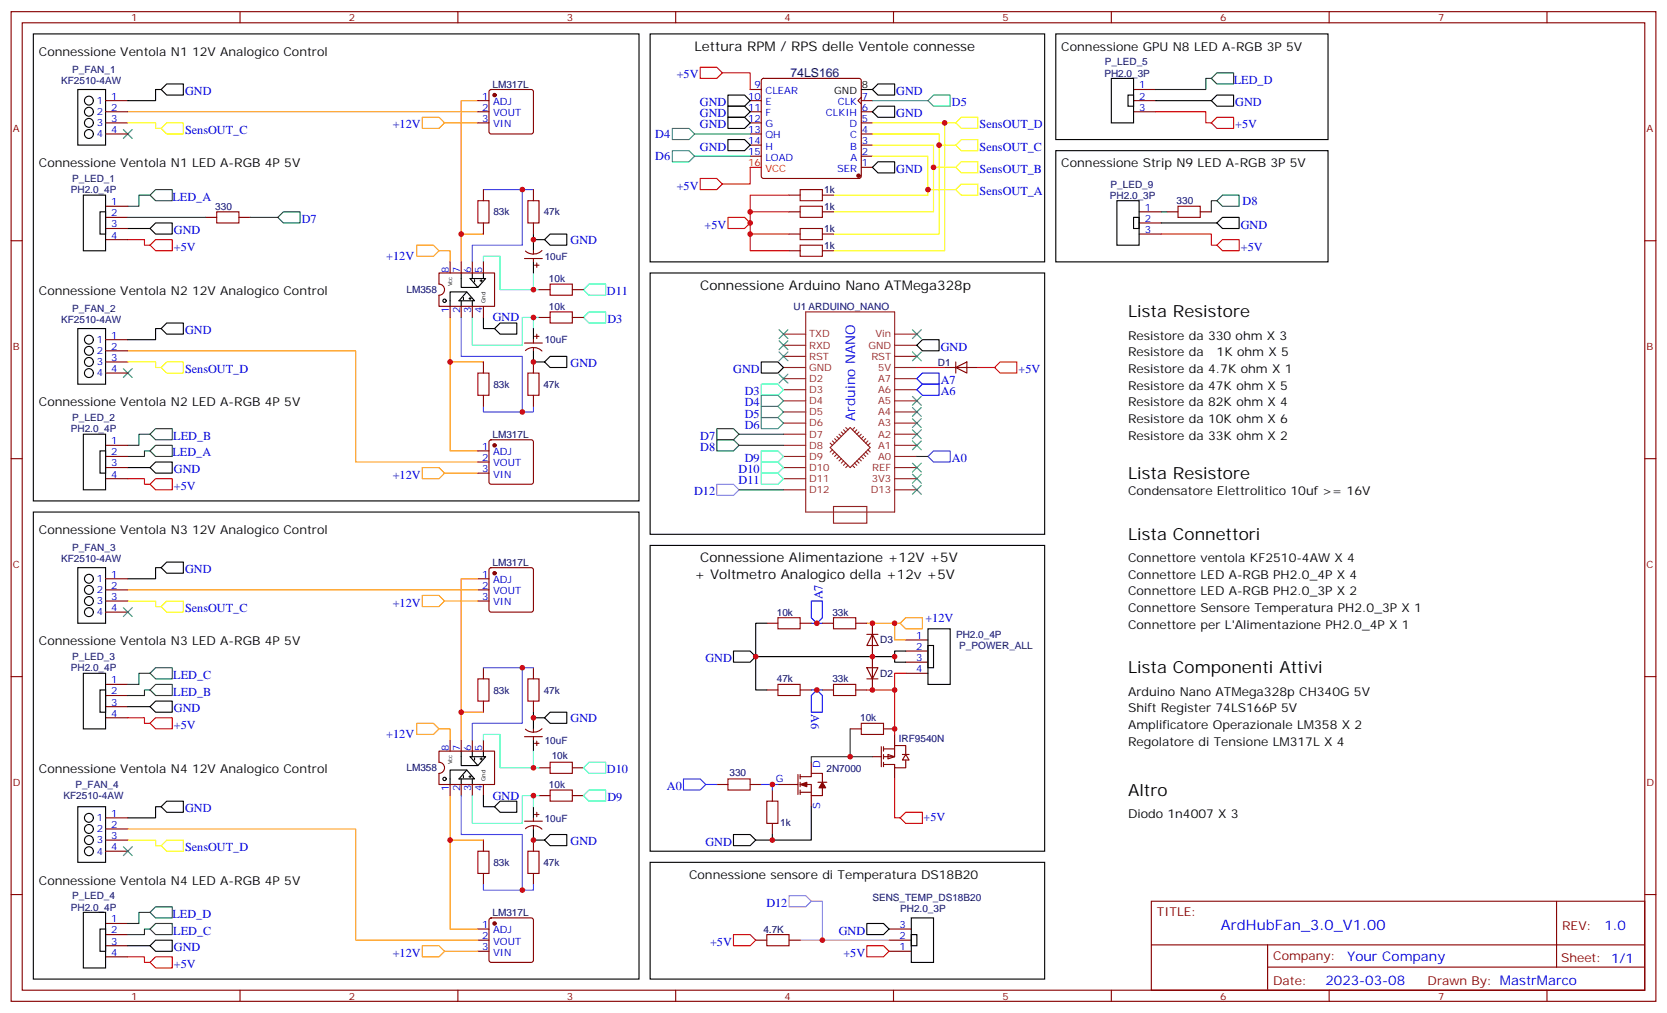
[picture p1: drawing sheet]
<svg xmlns="http://www.w3.org/2000/svg" width="529mm" height="321mm" viewBox="0 0 529 321" stroke-linecap="round" stroke-linejoin="round" font-family="sans-serif">
<g fill="none" stroke="#870000" stroke-width=".35">
<path d="M3.5 3.7h522.1v314h-522.1zM7.1 7.2h515v306.9h-515zM76.2 3.7v3.5M145.3 3.7v3.5M214.5 3.7v3.5M283.6 3.7v3.5M352.8 3.7v3.5M421.9 3.7v3.5M491.1 3.7v3.5M238.1 39h3.6M238.1 35.5h3.6M238.1 31.9h3.6"/>
<path d="M238.1 28.4h3.6M241.9 25.1l.5-.2h30.3l.5 .2 .2 .5v30.3l-.2 .5-.5 .2h-30.3l-.5-.2-.2-.5v-30.3zM273.4 30.9l-1.1 1 1.1 1.1M273.4 39h3.5M273.4 35.5h3.5M273.4 31.9h3.5M359.8 35.5h7.1M359.8 31.9h7.1M359.8 28.4h7.1M238.1 49.6h3.6M238.1 46h3.6M238.1 42.5h3.6"/>
<path d="M273.4 53.1h3.5M273.4 49.6h3.5M273.4 46h3.5M273.4 42.5h3.5M3.5 76.4h3.6M361.6 67.2h7.1M361.6 70.7h7.1M361.6 74.3h7.1M522.1 76.4h3.5M3.5 145.5h3.6M522.1 145.5h3.5M33.5 183.6h7.1"/>
<path d="M33.5 187.1h7.1M33.5 190.7h7.1M33.5 194.2h7.1M151.7 183.6h3.5M151.7 187.1h3.5M151.7 190.7h3.5M155.5 180.3l.4-.2h12.7l.5 .2 .2 .5v12.7l-.2 .5-.5 .2h-12.7l-.5-.2-.2-.5v-12.7zM3.5 214.7h3.6M287.5 203h7.1M287.5 206.6h7.1M287.5 210.1h7.1M287.5 213.6h7.1"/>
<path d="M522.1 214.7h3.5M139.3 238.3h17.7v10.6h-17.7v-3.5a1.76 1.76 0 0 0 1.8-1.8 1.76 1.76 0 0 0-1.8-1.8zM142.9 234.8v3.5M146.4 234.8v3.5M149.9 234.8v3.5M153.5 234.8v3.5M33.5 259.5h7.1M142.9 248.9v3.5M146.4 248.9v3.5M149.9 248.9v3.5M153.5 248.9v3.5M246.9 248.9h6.4"/>
<path d="M253.3 245.7v6.4M254 246.4h3.5v-1h3.6v2.8M254 248.9h3.5v3.5h3.6v-2.5M254 251.4h3.5M254 245.7v1.4M254 248.2v1.4M254 250.6v1.5M257.5 241.8v3.6M257.5 252.4v3.5M259.6 248.2h2.9M33.5 263h7.1M33.5 266.5h7.1"/>
<path d="M33.5 270.1h7.1M3.5 283.8h3.6M282.2 298.3h7.1M282.2 294.7h7.1M365.5 285.9h156.6v28.2h-156.6zM365.5 299.8h156.5M402.4 299.8v14.1M494.1 286v20.8M522.1 283.8h3.5M76.2 314.1v3.6M145.3 314.1v3.6M214.5 314.1v3.6"/>
<path d="M282.2 301.8h7.1M283.6 314.1v3.6M352.8 314.1v3.6M402.4 306.8h119.6M421.9 314.1v3.6M491.1 314.1v3.6"/>
</g>
<g fill="none" stroke="#8c2424" stroke-width=".35">
<path d="M255.8 99h28.2v63.5h-28.2zM248.7 116.6h7.1M248.7 113.1h7.1M248.7 109.5h7.1M248.7 106h7.1M284 116.6h7M284 113.1h7M284 109.5h7M284 106h7M248.7 137.8h7.1M248.7 134.2h7.1M248.7 130.7h7.1"/>
<path d="M248.7 127.2h7.1M248.7 123.6h7.1M248.7 120.1h7.1M264.2 139.9l.7 .7M264.9 139.2l.7 .7M265.6 138.5l.7 .7M266.3 137.8l.8 .7M267.1 137.1l.7 .7M267.8 136.3l.7 .8M268.5 135.6l.7 .7M271.3 135.6l-.7 .7M272 136.3l-.7 .8"/>
<path d="M272.7 137.1l-.7 .7M273.4 137.8l-.7 .7M274.1 138.5l-.7 .7M274.8 139.2l-.7 .7M275.5 139.9l-.7 .7M284 137.8h7M284 134.2h7M284 130.7h7M284 127.2h7M284 123.6h7M284 120.1h7M248.7 151.9h7.1"/>
<path d="M248.7 148.3h7.1M248.7 144.8h7.1M248.7 141.3h7.1M248.7 155.4h7.1M263.5 142l6.4-6.4 6.3 6.4-6.3 6.3zM263.5 140.6l.7 .7M264.2 142.7l-.7 .7M264.9 143.4l-.7 .7M265.6 144.1l-.7 .7M266.3 144.8l-.7 .7M267.1 145.5l-.8 .7M267.8 146.2l-.7 .7"/>
<path d="M268.5 146.9l-.7 .7M269.2 147.6l-.7 .7M270.6 147.6l.7 .7M271.3 146.9l.7 .7M272 146.2l.7 .7M272.7 145.5l.7 .7M273.4 144.8l.7 .7M274.1 144.1l.7 .7M274.8 143.4l.7 .7M275.5 142.7l.7 .7M276.2 140.6l-.7 .7M284 151.9h7"/>
<path d="M284 148.3h7M284 144.8h7M284 141.3h7M284 155.4h7M264.6 160.7h10.6v5.3h-10.6z"/>
</g>
<g fill="none" stroke="#000" stroke-width=".35">
<path d="M206.4 10.8h125.2v72.3h-125.2zM335.1 10.8h86.5v33.5h-86.5zM231.1 30.2h5.3l1.7 1.7-1.7 1.8h-5.3zM231.1 33.7h5.3l1.7 1.8-1.7 1.7h-5.3zM231.1 37.2h5.3l1.7 1.8-1.7 1.7h-5.3zM273.4 28.4h3.5M278.7 26.6h5.3v3.6h-5.3l-1.8-1.8zM278.7 33.7h5.3v3.5h-5.3l-1.8-1.7zM352.8 24.9h7v14.1h-7zM358.1 30.2h1.7v3.5h-1.7zM384.5 31.9l1.8-1.7h5.3v3.5h-5.3zM231.1 44.3h5.3l1.7 1.7-1.7 1.8h-5.3z"/>
<path d="M278.7 51.3h5.3v3.6h-5.3l-1.8-1.8zM335.1 47.8h86.5v35.3h-86.5zM354.5 63.7h7.1v14.1h-7.1zM359.8 69h1.8v3.5h-1.8zM388.1 69h5.2v3.5h-5.2l-1.8-1.8zM206.4 86.6h125.2v82.9h-125.2zM241.7 114.8h5.2l1.8 1.8-1.8 1.8h-5.2zM292.8 107.8h5.3v3.5h-5.3l-1.8-1.8zM10.6 162.5h192.2v148.1h-192.2zM52.9 178.3h5.3v3.6h-5.3l-1.7-1.8zM206.4 173h125.2v97.1h-125.2zM24.7 180.1h8.8v17.6h-8.8z"/>
<path d="M51.2 180.1h-1.8v3.5h-8.8M243.4 197.7h-3.5v10.6M294.6 199.5h7v17.6h-7zM232.8 206.6h5.3l1.8 1.7-1.8 1.8h-5.3zM284 208.3h-44.1v10.6h3.5M287.5 206.6h-3.5v3.5h3.5M294.6 204.8h1.7v7h-1.7zM146.4 238.3v4.6h5.3M149.9 238.3v1.8M153.5 238.3v1.8M24.7 255.9h8.8v17.7h-8.8zM51.2 255.9h-1.8v3.6h-8.8"/>
<path d="M52.9 254.2h5.3v3.5h-5.3l-1.7-1.8zM146.4 247.1v1.8M147.1 246.1v.7M148.2 244.3l2.4 2.8h-4.9zM148.2 244.3h-5.3v4.6M148.9 246.4h.7M149.2 240.1h5l-2.5 2.8zM149.2 246.1v.7M149.9 247.1v1.8M150.6 240.4v.7M152.4 240.8h.7M152.8 240.4v.7"/>
<path d="M206.4 273.6h125.2v37h-125.2zM275.2 293h5.3l1.7 1.7-1.7 1.8h-5.3zM289.3 291.2h7v14.1h-7zM289.3 296.5h1.7v3.5h-1.7zM47.6 300l1.8-1.7h5.3v3.5h-5.3z"/>
<circle cx="28.2" cy="183.6" r="1.41"/>
<circle cx="28.2" cy="190.7" r="1.41"/>
<circle cx="28.2" cy="194.2" r="1.41"/>
<circle cx="28.2" cy="187.1" r="1.41"/>
<circle cx="28.2" cy="259.5" r="1.41"/>
<circle cx="141.1" cy="247.1" r=".53"/>
<circle cx="28.2" cy="266.5" r="1.41"/>
<circle cx="28.2" cy="270.1" r="1.41"/>
<circle cx="28.2" cy="263" r="1.41"/>
</g>
<g fill="#870000" stroke="#870000" stroke-width=".35">
<path d="M254 248.9l2.1-.7v1.4z"/>
<path d="M261.1 248.2l1 1.7h-2.1z"/>
<circle cx="272.5" cy="55.7" r=".53"/>
<circle cx="157" cy="181.9" r=".53"/>
</g>
<g fill="none" stroke="#f00" stroke-width=".35">
<path d="M222.2 21.3h5.3l1.8 1.8-1.8 1.8h-5.3zM229.3 23.1h8.8v5.3M384.5 39l1.8-1.8h5.3v3.5h-5.3zM222.2 56.6h5.3l1.8 1.8-1.8 1.7h-5.3zM241.7 53.1h-3.6v5.3h-8.8M231.1 69h5.3l1.7 1.7-1.7 1.8h-5.3zM238.1 70.7v8.9h12.4M238.1 74.3h12.4M238.1 67.2h12.4M250.5 61.9h-12.4v8.8M388.1 76h5.2v3.6h-5.2l-1.8-1.8zM291 116.6h8.9"/>
<path d="M317.5 114.8h5.3v3.6h-5.3l-1.8-1.8zM287.5 213.6h-3.5v5.3h-8.8M285.8 259.5l1.7-1.8h5.3v3.5h-5.3zM232.8 296.5h5.3l1.8 1.8-1.8 1.7h-5.3zM49.4 303.6h5.3v3.5h-5.3l-1.8-1.8zM275.2 300h5.3l1.7 1.8-1.7 1.8h-5.3z"/>
</g>
<path d="M299.9 116.6h10.5M303.4 116.6l3.5-1.8v3.6zM303.4 114.8v3.6" fill="none" stroke="#850000" stroke-width=".35"/>
<g fill="none" stroke="#ff0" stroke-width=".35">
<path d="M276.9 39h23v40.6h-35.3M299.9 39h3.5M303.4 39l1.8-1.8h5.2v3.5h-5.2zM276.9 49.6h17.7v12.3h-30M276.9 46h19.4v21.2h-31.7M276.9 42.5h21.2v31.8h-33.5M296.3 53.1h7.1M298.1 46h5.3M305.2 44.3h5.2v3.5h-5.2l-1.8-1.8zM305.2 51.3h5.2v3.6h-5.2l-1.8-1.8zM305.2 58.4h5.2v3.5h-5.2l-1.8-1.8zM294.6 60.1h8.8"/>
<path d="M40.6 190.7h8.8v1.7h1.8M52.9 190.7h5.3v3.5h-5.3l-1.7-1.8zM40.6 266.5h8.8v1.8h1.8M51.2 268.3l1.7-1.8h5.3v3.6h-5.3z"/>
</g>
<path d="M134.1 188.9h5.2l1.8 1.8-1.8 1.7h-5.2zM275.2 197.7h8.8v5.3h3.5M284 197.7h1.8M287.5 196h5.3v3.5h-5.3l-1.7-1.8z" fill="none" stroke="#f90" stroke-width=".35"/>
<path d="M386.3 23.1h5.3v3.5h-5.3l-1.8-1.7zM386.3 63.7l1.8-1.8h5.2v3.5h-5.2zM227.5 136h5.3l1.8 1.8-1.8 1.7h-5.3zM227.5 139.5h5.3l1.8 1.8-1.8 1.8h-5.3zM49.4 293h5.3v3.5h-5.3l-1.8-1.8z" fill="none" stroke="#090" stroke-width=".35"/>
<path d="M276.9 31.9h17.7M294.6 31.9l1.7-1.7h5.3v3.5h-5.3zM213.4 40.7h5.3l1.8 1.8-1.8 1.8h-5.3zM213.4 47.8h5.3l1.8 1.8-1.8 1.7h-5.3zM220.5 49.6h17.6M220.5 42.5h17.6M241.7 132.5h5.2l1.8 1.7-1.8 1.8h-5.2zM241.7 128.9h5.2l1.8 1.8-1.8 1.8h-5.2zM241.7 125.4h5.2l1.8 1.8-1.8 1.7h-5.2z" fill="none" stroke="#0f0" stroke-width=".35"/>
<path d="M241.7 121.9h5.2l1.8 1.7-1.8 1.8h-5.2zM241.7 146.6h5.2l1.8 1.7-1.8 1.8h-5.2zM241.7 150.1h5.2l1.8 1.8-1.8 1.7h-5.2zM241.7 143.1h5.2l1.8 1.7-1.8 1.8h-5.2z" fill="none" stroke="#0ff" stroke-width=".35"/>
<path d="M227.5 153.6h5.3l1.8 1.8-1.8 1.8h-5.3zM254 298.3h28.2M257.5 285.9h3.6v12.4" fill="none" stroke="#f0f" stroke-width=".35"/>
<path d="M234.6 141.3h14.1M234.6 155.4h14.1M291 144.8h3.6" fill="none" stroke="#008700" stroke-width=".35"/>
<path d="M296.3 143.1h5.3v3.5h-5.3l-1.7-1.8z" fill="none" stroke="#06f" stroke-width=".35"/>
<path d="M291 120.1l1.8-1.7h5.3v3.5h-5.3zM292.8 121.9h5.3v3.5h-5.3l-1.8-1.8zM257.5 190.7h3.6v5.3l-1.8 1.7-1.8-1.7zM257.5 197.7h3.6M257.5 218.9h3.6M257.5 220.7l1.8-1.8 1.8 1.8v5.3h-3.6z" fill="none" stroke="#00f" stroke-width=".35"/>
<path d="M281.9 239.4l2.1 .7-2.1 .7z" fill="#fff" stroke="#870000" stroke-width=".35"/>
<g fill="none" stroke="#870000" stroke-width=".35">
<path d="M33.5 31.9h7.1M33.5 35.5h7.1M33.5 39h7.1M151.7 31.9h3.5M151.7 35.5h3.5M151.7 39h3.5M155.5 28.6l.4-.2h12.7l.5 .2 .2 .5v12.7l-.2 .5-.5 .2h-12.7l-.5-.2-.2-.5v-12.7zM33.5 42.5h7.1M33.5 65.4h7.1M33.5 69h7.1M33.5 72.5h7.1M33.5 76h7.1"/>
<path d="M65.3 69h3.5M75.8 69h3.6M153.5 60.1v3.6M153.5 70.7v3.6M169.3 60.1v3.6M169.3 70.7v3.6M169.3 79.6v1M172 79.5a3.8 3.8 0 0 1-5.2 .1M250.5 79.6h3.5M250.5 74.3h3.5M250.5 67.2h3.5M250.5 61.9h3.5"/>
<path d="M261.1 79.6h3.5M261.1 74.3h3.5M261.1 67.2h3.5M261.1 61.9h3.5M370.4 67.2h3.5M381 67.2h3.5M139.3 86.6h17.7v10.6h-17.7v-3.5a1.76 1.76 0 0 0 1.8-1.8 1.76 1.76 0 0 0-1.8-1.8zM142.9 83.1v3.5M142.9 97.2v3.5M146.4 83.1v3.5M146.4 97.2v3.5M149.9 83.1v3.5"/>
<path d="M149.9 97.2v3.5M153.5 83.1v3.5M153.5 97.2v3.5M166.5 82h5.7M169.3 82v1.1M169.7 84.1h1.4M170.4 83.4v1.4M171.1 91.9h3.5M181.7 91.9h3.5M33.5 107.8h7.1M33.5 111.3h7.1M33.5 114.8h7.1"/>
<path d="M33.5 118.4h7.1M153.5 114.8v3.6M166.5 108.8h5.7M166.8 111.2a3.8 3.8 0 0 1 5.2 .2M169.3 107.8v1M169.3 110.2v1.1M169.3 114.8v3.6M169.7 106.7h1.4M170.4 106v1.4M171.1 100.7h3.5M181.7 100.7h3.5M153.5 125.4v3.5"/>
<path d="M155.5 139.7l.4-.2h12.7l.5 .2 .2 .5v12.7l-.2 .5-.5 .2h-12.7l-.5-.2-.2-.5v-12.7zM169.3 125.4v3.5M33.5 141.3h7.1M33.5 144.8h7.1M33.5 148.3h7.1M33.5 151.9h7.1M151.7 143.1h3.5M151.7 146.6h3.5M151.7 150.1h3.5M243.4 197.7h3.5M254 197.7h3.5M261.1 197.7h3.5"/>
<path d="M271.6 197.7h3.6M33.5 217.1h7.1M153.5 211.8v3.6M169.3 211.8v3.6M243.4 218.9h3.5M254 218.9h3.5M261.1 218.9h3.5M271.6 218.9h3.6M33.5 220.7h7.1M33.5 224.2h7.1M33.5 227.7h7.1M153.5 222.4v3.6"/>
<path d="M166.5 233.7h5.7M169.3 222.4v3.6M169.3 231.2v1.1M169.3 233.7v1.1M169.7 235.8h1.4M170.4 235.1v1.4M172 231.2a3.8 3.8 0 0 1-5.2 .1M269.9 231.2h3.5M279.8 236.9v6.3M280.5 237.6h3.5M280.5 236.9v1.4M280.5 239.4v1.4"/>
<path d="M280.5 231.2h3.5M284 236.5h3.5v2.9M284 236.5v3.6h-3.5M284 233v3.5M286.5 239.4h2.1M287.5 239.4l1.1 1.7h-2.1zM169.3 259.5v1M169.7 258.4h1.4M170.4 257.7v1.4M171.1 243.6h3.5M171.1 252.4h3.5M181.7 243.6h3.5"/>
<path d="M181.7 252.4h3.5M227.5 248.9h3.6M238.1 248.9h3.6M245.2 250.6v3.6M276.9 240.1h2.9M280.5 241.8v1.4M284 243.6v3.5M287.5 241.1v2.5h-3.5v-1.1h-3.5M153.5 266.5v3.6M153.5 277.1v3.5M166.5 260.5h5.7M166.8 262.9a3.8 3.8 0 0 1 5.2 .2"/>
<path d="M169.3 261.9v1.1M169.3 266.5v3.6M169.3 277.1v3.5M245.2 261.2v3.6M33.5 293h7.1M33.5 296.5h7.1M151.7 294.7h3.5M151.7 298.3h3.5M155.5 291.4l.4-.2h12.7l.5 .2 .2 .5v12.7l-.2 .5-.5 .2h-12.7l-.5-.2-.2-.5v-12.7zM239.9 298.3h3.5M250.5 298.3h3.5M33.5 300h7.1"/>
<path d="M33.5 303.6h7.1M151.7 301.8h3.5"/>
</g>
<g fill="none" stroke="#000" stroke-width=".35">
<path d="M10.6 10.8h192.2v148.1h-192.2zM24.7 28.4h8.8v17.6h-8.8zM51.2 28.4l1.7-1.8h5.3v3.6h-5.3zM51.2 28.4h-1.8v3.5h-8.8M366.9 31.9h17.6M26.5 61.9h7v17.7h-7zM31.7 67.2h1.8v7.1h-1.8zM40.6 72.5h7M49.4 70.7h5.3v3.6h-5.3l-1.8-1.8zM169.3 74.3v1.7h3.6M169.3 76v3.6M174.6 74.3h5.3v3.5h-5.3l-1.7-1.8z"/>
<path d="M368.7 70.7h17.6M146.4 86.6v4.6h5.3M146.4 95.4v1.8M147.1 94.4v.7M148.2 92.6l2.4 2.8h-4.9zM148.2 92.6h-5.3v4.6M148.9 94.7h.7M149.2 88.4h5l-2.5 2.8zM149.2 94.4v.7M149.9 86.6v1.8M149.9 95.4v1.8M150.6 88.7v.7"/>
<path d="M152.4 89.1h.7M152.8 88.7v.7M153.5 86.6v1.8M169.3 83.1v3.5M24.7 104.2h8.8v17.7h-8.8zM51.2 104.2h-1.8v3.6h-8.8M52.9 102.5h5.3v3.5h-5.3l-1.7-1.8zM153.5 100.7v3.5h3.5M158.7 102.5h5.3v3.5h-5.3l-1.7-1.8zM169.3 104.2v3.6M169.3 111.3v3.5h3.6M172.9 114.8l1.7-1.7h5.3v3.5h-5.3z"/>
<path d="M26.5 137.8h7v17.6h-7zM31.7 143.1h1.8v7h-1.8zM40.6 148.3h7M49.4 146.6h5.3v3.5h-5.3l-1.8-1.8zM26.5 213.6h7v17.6h-7zM31.7 218.9h1.8v7.1h-1.8zM40.6 224.2h7M49.4 222.4h5.3v3.6h-5.3l-1.8-1.8zM169.3 226v1.7h3.6M169.3 227.7v3.5M169.3 234.8v3.5M174.6 226h5.3v3.5h-5.3l-1.7-1.8z"/>
<path d="M153.5 252.4v3.5h3.5M158.7 254.2h5.3v3.5h-5.3l-1.7-1.8zM169.3 255.9v3.6M257.5 255.9v10.6h-12.3v-1.7M169.3 263v3.5h3.6M172.9 266.5l1.7-1.7h5.3v3.5h-5.3zM232.8 264.8h5.3l1.8 1.7-1.8 1.8h-5.3zM239.9 266.5h5.3M26.5 289.5h7v17.6h-7zM31.7 294.7h1.8v7.1h-1.8zM40.6 300h7"/>
<circle cx="28.2" cy="35.5" r="1.41"/>
<circle cx="28.2" cy="39" r="1.41"/>
<circle cx="28.2" cy="31.9" r="1.41"/>
<circle cx="28.2" cy="42.5" r="1.41"/>
<circle cx="141.1" cy="95.4" r=".53"/>
<circle cx="28.2" cy="107.8" r="1.41"/>
<circle cx="28.2" cy="111.3" r="1.41"/>
<circle cx="28.2" cy="114.8" r="1.41"/>
<circle cx="28.2" cy="118.4" r="1.41"/>
</g>
<g fill="none" stroke="#f90" stroke-width=".35">
<path d="M40.6 35.5h111.1M134.1 37.2h5.2l1.8 1.8-1.8 1.7h-5.2zM141.1 39h10.6M132.3 77.8h5.3l1.7 1.8-1.7 1.7h-5.3zM139.3 79.6h3.6v3.5M40.6 111.3h72.3v35.3h38.8M134.1 148.3h5.2l1.8 1.8-1.8 1.8h-5.2zM141.1 150.1h10.6M40.6 187.1h111.1M141.1 190.7h10.6M132.3 229.5h5.3l1.7 1.7-1.7 1.8h-5.3zM139.3 231.2h3.6v3.6"/>
<path d="M40.6 263h72.3v35.3h38.8M134.1 300h5.2l1.8 1.8-1.8 1.8h-5.2zM141.1 301.8h10.6"/>
</g>
<g fill="#870000" stroke="#870000" stroke-width=".35">
<circle cx="157" cy="293" r=".53"/>
<circle cx="157" cy="141.3" r=".53"/>
<circle cx="157" cy="30.2" r=".53"/>
</g>
<g fill="none" stroke="#a10000" stroke-width=".35">
<path d="M68.8 67.2h7v3.5h-7zM151.7 63.7h3.5v7h-3.5zM167.6 63.7h3.5v7h-3.5zM254 77.8h7.1v3.5h-7.1zM254 72.5h7.1v3.5h-7.1zM254 65.4h7.1v3.6h-7.1zM254 60.1h7.1v3.6h-7.1zM373.9 65.4h7.1v3.6h-7.1zM174.6 99h7.1v3.5h-7.1zM174.6 90.1h7.1v3.6h-7.1zM151.7 118.4h3.5v7h-3.5zM167.6 118.4h3.5v7h-3.5z"/>
<path d="M246.9 196h7.1v3.5h-7.1zM264.6 196h7v3.5h-7zM151.7 215.4h3.5v7h-3.5zM167.6 215.4h3.5v7h-3.5zM246.9 217.1h7.1v3.6h-7.1zM264.6 217.1h7v3.6h-7zM273.4 229.5h7.1v3.5h-7.1zM174.6 241.8h7.1v3.6h-7.1zM174.6 250.6h7.1v3.6h-7.1zM231.1 247.1h7v3.5h-7zM243.4 254.2h3.5v7h-3.5zM151.7 270.1h3.5v7h-3.5z"/>
<path d="M167.6 270.1h3.5v7h-3.5zM243.4 296.5h7.1v3.5h-7.1z"/>
</g>
<path d="M153.5 60.1h15.8M165.8 60.1v17.7h-15.9v5.3M146.4 100.7v12.4h19.4v17.6M153.5 128.9v1.8h15.8v-1.8M153.5 211.8h15.8M165.8 211.8v17.7h-15.9v5.3M146.4 252.4v12.4h19.4v17.6M153.5 280.6v1.8h15.8v-1.8" fill="none" stroke="#09f" stroke-width=".35"/>
<path d="M151.7 31.9h-5.3v42.4M153.5 74.3h-7.1v8.8M142.9 100.7v42.4h8.8M142.9 114.8h10.6M151.7 183.6h-5.3v42.4M153.5 226h-7.1v8.8M142.9 252.4v42.3h8.8M142.9 266.5h10.6" fill="none" stroke="#f60" stroke-width=".35"/>
<path d="M153.5 83.1v-1.8h5.2v10.6h10.6M169.3 86.6v5.3h1.8M187 99h5.3v3.5h-5.3l-1.8-1.8zM187 90.1h5.3v3.6h-5.3l-1.8-1.8zM149.9 100.7v8.8h15.9v-8.8h3.5M171.1 100.7h-1.8v3.5M153.5 234.8v-1.8h5.2v10.6h10.6M169.3 238.3v5.3h1.8M149.9 252.4v8.8h15.9v-8.8h3.5M171.1 252.4h-1.8v3.5M187 241.8h5.3v3.6h-5.3l-1.8-1.8zM187 250.6h5.3v3.6h-5.3l-1.8-1.8z" fill="none" stroke="#0ff" stroke-width=".35"/>
<g fill="none" stroke="#3c3" stroke-width=".35">
<path d="M39.2 41.1l2.8 2.8M42 41.1l-2.8 2.8M39.2 116.9l2.8 2.9M42 116.9l-2.8 2.9M247.3 118.7l2.8 2.8M247.3 111.7l2.8 2.8M247.3 108.1l2.8 2.8M247.3 104.6l2.8 2.8M250.1 118.7l-2.8 2.8M250.1 111.7l-2.8 2.8M250.1 108.1l-2.8 2.8M250.1 104.6l-2.8 2.8"/>
<path d="M289.6 104.6l2.9 2.8M289.6 111.7l2.9 2.8M292.5 104.6l-2.9 2.8M292.5 111.7l-2.9 2.8M289.6 125.8l2.9 2.8M289.6 129.3l2.9 2.8M289.6 132.8l2.9 2.8M289.6 136.3l2.9 2.9M289.6 139.9l2.9 2.8M292.5 125.8l-2.9 2.8M292.5 129.3l-2.9 2.8M292.5 132.8l-2.9 2.8"/>
<path d="M292.5 136.3l-2.9 2.9M292.5 139.9l-2.9 2.8M289.6 146.9l2.9 2.9M289.6 150.5l2.9 2.8M289.6 154l2.9 2.8M292.5 146.9l-2.9 2.9M292.5 150.5l-2.9 2.8M292.5 154l-2.9 2.8M39.2 192.8l2.8 2.8M42 192.8l-2.8 2.8M39.2 268.6l2.8 2.9M42 268.6l-2.8 2.9"/>
</g>
<path d="M49.4 60.1h5.3v3.6h-5.3l-1.8-1.8zM90 67.2h5.2v3.5h-5.2l-1.8-1.7zM49.4 136h5.3v3.5h-5.3l-1.8-1.7zM49.4 141.3h5.3v3.5h-5.3l-1.8-1.7zM49.4 217.1h5.3v3.6h-5.3l-1.8-1.8zM49.4 211.8h5.3v3.6h-5.3l-1.8-1.8zM49.4 287.7h5.3v3.5h-5.3l-1.8-1.7z" fill="none" stroke="#090" stroke-width=".35"/>
<path d="M366.9 35.5h15.9v3.5h1.7M40.6 76h5.3v1.8h1.7M49.4 76h5.3v3.6h-5.3l-1.8-1.8zM368.7 74.3h15.8v3.5h1.8M310.4 116.6h5.3M40.6 151.9h5.3v1.7h1.7M49.4 151.9h5.3v3.5h-5.3l-1.8-1.8zM284 218.9v14.1M40.6 227.7h5.3v1.8h1.7M49.4 227.7h5.3v3.5h-5.3l-1.8-1.7zM284 247.1v12.4h1.8M40.6 303.6h5.3v1.7h1.7" fill="none" stroke="#f00" stroke-width=".35"/>
<g fill="none" stroke="#008700" stroke-width=".35">
<path d="M384.5 24.9h-1.7v3.5h-15.9M40.6 69h24.7M47.6 61.9h-3.5v3.5h-3.5M79.4 69h8.8M368.7 67.2h1.7M386.3 63.7h-1.8v3.5M47.6 137.8h-3.5v3.5h-3.5M234.6 137.8h14.1M47.6 143.1h-1.7v1.7h-5.3M47.6 213.6h-3.5v3.5h-3.5M47.6 218.9h-1.7v1.8h-5.3M47.6 294.7h-1.7v1.8h-5.3"/>
<path d="M47.6 289.5h-3.5v3.5h-3.5"/>
</g>
<path d="M40.6 39h8.8v1.7h1.8M52.9 39h5.3v3.5h-5.3l-1.7-1.8zM40.6 114.8h8.8v1.8h1.8M52.9 114.8h5.3v3.6h-5.3l-1.7-1.8z" fill="none" stroke="#ff0" stroke-width=".35"/>
<path d="M276.9 197.7v21.2M275.2 211.8h3.5l-1.8 3.6zM275.2 215.4h3.5M275.2 201.3h3.5M276.9 201.3l1.8 3.5h-3.5z" fill="none" stroke="#850000" stroke-width=".35"/>
<path d="M217 247.1h5.2l1.8 1.8-1.8 1.7h-5.2zM224 248.9h3.5M241.7 248.9h3.5M246.9 248.9h-1.7v1.7" fill="none" stroke="#06f" stroke-width=".35"/>
<path d="M269.9 231.2v8.9h7M269.9 240.1h-12.4v1.7" fill="none" stroke="#333" stroke-width=".35"/>
<path d="M250.5 284.2h5.3l1.7 1.7-1.7 1.8h-5.3z" fill="none" stroke="#f0f" stroke-width=".35"/>
<g fill="#c00">
<circle cx="238.1" cy="74.3" r=".88"/>
<circle cx="238.1" cy="67.2" r=".88"/>
<circle cx="238.1" cy="70.7" r=".88"/>
<circle cx="299.9" cy="39" r=".88"/>
<circle cx="298.1" cy="46" r=".88"/>
<circle cx="296.3" cy="53.1" r=".88"/>
<circle cx="294.6" cy="60.1" r=".88"/>
<circle cx="284" cy="208.3" r=".88"/>
<circle cx="239.9" cy="208.3" r=".88"/>
<circle cx="259.3" cy="197.7" r=".88"/>
<circle cx="259.3" cy="218.9" r=".88"/>
<circle cx="284" cy="197.7" r=".88"/>
<circle cx="261.1" cy="298.3" r=".88"/>
<circle cx="165.8" cy="211.8" r=".88"/>
<circle cx="146.4" cy="226" r=".88"/>
<circle cx="169.3" cy="227.7" r=".88"/>
<circle cx="169.3" cy="243.6" r=".88"/>
<circle cx="142.9" cy="266.5" r=".88"/>
<circle cx="169.3" cy="266.5" r=".88"/>
<circle cx="169.3" cy="252.4" r=".88"/>
<circle cx="165.8" cy="282.4" r=".88"/>
<circle cx="165.8" cy="130.7" r=".88"/>
<circle cx="169.3" cy="100.7" r=".88"/>
<circle cx="169.3" cy="114.8" r=".88"/>
<circle cx="142.9" cy="114.8" r=".88"/>
<circle cx="169.3" cy="91.9" r=".88"/>
<circle cx="169.3" cy="76" r=".88"/>
<circle cx="146.4" cy="74.3" r=".88"/>
<circle cx="165.8" cy="60.1" r=".88"/>
<circle cx="276.9" cy="208.3" r=".88"/>
<circle cx="276.9" cy="197.7" r=".88"/>
<circle cx="276.9" cy="218.9" r=".88"/>
<circle cx="284" cy="218.9" r=".88"/>
<circle cx="284" cy="231.2" r=".88"/>
<circle cx="269.9" cy="240.1" r=".88"/>
<circle cx="245.2" cy="266.5" r=".88"/>
<circle cx="245.2" cy="248.9" r=".88"/>
</g>
<g font-size="5.3">
<text x="358.1" y="100.7">Lista Resistore</text>
<text x="358.1" y="151.9">Lista Resistore</text>
<text x="358.1" y="171.3">Lista Connettori</text>
<text x="358.1" y="213.6">Lista Componenti Attivi</text>
<text x="358.1" y="252.4">Altro</text>
</g>
<text font-size="4.6" fill="#00f" x="387.6" y="295">ArdHubFan_3.0_V1.00</text>
<g font-size="4.2">
<text x="220.5" y="16.1">Lettura RPM / RPS delle Ventole connesse</text>
<text x="222.2" y="91.9">Connessione Arduino Nano ATMega328p</text>
<text x="222.2" y="178.3">Connessione Alimentazione +12V +5V</text>
<text x="220.5" y="183.6">+ Voltmetro Analogico della +12v +5V</text>
</g>
<g font-size="4.2" fill="#00f">
<text x="271.5" y="133.5" transform="rotate(-90 271.5 133.5)">Arduino NANO</text>
<text x="509.3" y="295.2">1.0</text>
<text x="427.7" y="304.8">Your Company</text>
<text x="420.7" y="312.6">2023-03-08</text>
</g>
<g font-size="3.9">
<text x="12.3" y="17.8">Connessione Ventola N1 12V Analogico Control</text>
<text x="336.9" y="16.1">Connessione GPU N8 LED A-RGB 3P 5V</text>
<text x="12.3" y="53.1">Connessione Ventola N1 LED A-RGB 4P 5V</text>
<text x="336.9" y="53.1">Connessione Strip N9 LED A-RGB 3P 5V</text>
<text x="12.3" y="93.7">Connessione Ventola N2 12V Analogico Control</text>
<text x="358.1" y="107.8">Resistore da 330 ohm X 3</text>
<text x="358.1" y="113.1">Resistore da</text>
<text x="386.2" y="113.1">1K ohm X 5</text>
<text x="358.1" y="118.4">Resistore da 4.7K ohm X 1</text>
<text x="358.1" y="123.6">Resistore da 47K ohm X 5</text>
<text x="12.3" y="128.9">Connessione Ventola N2 LED A-RGB 4P 5V</text>
<text x="358.1" y="128.9">Resistore da 82K ohm X 4</text>
<text x="358.1" y="134.2">Resistore da 10K ohm X 6</text>
<text x="358.1" y="139.5">Resistore da 33K ohm X 2</text>
<text x="358.1" y="157.2">Condensatore Elettrolitico 10uf &gt;= 16V</text>
<text x="12.3" y="169.5">Connessione Ventola N3 12V Analogico Control</text>
<text x="358.1" y="178.3">Connettore ventola KF2510-4AW X 4</text>
<text x="358.1" y="183.6">Connettore LED A-RGB PH2.0_4P X 4</text>
<text x="358.1" y="188.9">Connettore LED A-RGB PH2.0_3P X 2</text>
<text x="358.1" y="194.2">Connettore Sensore Temperatura PH2.0_3P X 1</text>
<text x="358.1" y="199.5">Connettore per L'Alimentazione PH2.0_4P X 1</text>
<text x="12.3" y="204.8">Connessione Ventola N3 LED A-RGB 4P 5V</text>
<text x="358.1" y="220.7">Arduino Nano ATMega328p CH340G 5V</text>
<text x="358.1" y="226">Shift Register 74LS166P 5V</text>
<text x="358.1" y="231.2">Amplificatore Operazionale LM358 X 2</text>
<text x="358.1" y="236.5">Regolatore di Tensione LM317L X 4</text>
<text x="12.3" y="245.4">Connessione Ventola N4 12V Analogico Control</text>
<text x="358.1" y="259.5">Diodo 1n4007 X 3</text>
<text x="12.3" y="280.6">Connessione Ventola N4 LED A-RGB 4P 5V</text>
<text x="218.7" y="278.9">Connessione sensore di Temperatura DS18B20</text>
</g>
<g font-size="3.9" fill="#00f">
<text x="214.8" y="24.9">+5V</text>
<text x="391.7" y="26.6">LED_D</text>
<text x="58.7" y="30.2">GND</text>
<text x="222.2" y="33.7">GND</text>
<text x="284.5" y="30.2">GND</text>
<text x="302.2" y="33.7">D5</text>
<text x="392.1" y="33.7">GND</text>
<text x="124.7" y="40.7">+12V</text>
<text x="222.2" y="37.2">GND</text>
<text x="222.2" y="40.7">GND</text>
<text x="284.5" y="37.2">GND</text>
<text x="311" y="40.7">SensOUT_D</text>
<text x="392.1" y="40.7">+5V</text>
<text x="58.7" y="42.5">SensOUT_C</text>
<text x="208" y="43.8">D4</text>
<text x="222.2" y="47.8">GND</text>
<text x="311" y="47.8">SensOUT_C</text>
<text x="208" y="50.8">D6</text>
<text x="284.5" y="54.9">GND</text>
<text x="311" y="54.9">SensOUT_B</text>
<text x="54.8" y="63.7">LED_A</text>
<text x="214.8" y="60.1">+5V</text>
<text x="311" y="61.9">SensOUT_A</text>
<text x="394.4" y="64.9">D8</text>
<text x="95.8" y="70.7">D7</text>
<text x="55.2" y="74.3">GND</text>
<text x="181.1" y="77.3">GND</text>
<text x="223.6" y="72.5">+5V</text>
<text x="393.9" y="72.5">GND</text>
<text x="55.2" y="79.6">+5V</text>
<text x="122.6" y="82.5">+12V</text>
<text x="393.9" y="79.6">+5V</text>
<text x="192.6" y="93.7">D11</text>
<text x="156.4" y="102">GND</text>
<text x="58.7" y="106">GND</text>
<text x="192.8" y="102.5">D3</text>
<text x="298.6" y="111.3">GND</text>
<text x="58.7" y="118.4">SensOUT_D</text>
<text x="181.1" y="116.3">GND</text>
<text x="232.7" y="118.4">GND</text>
<text x="323.3" y="118.4">+5V</text>
<text x="236.4" y="125.4">D3</text>
<text x="298.6" y="121.9">A7</text>
<text x="298.6" y="125.4">A6</text>
<text x="236.4" y="128.9">D4</text>
<text x="236.4" y="136">D6</text>
<text x="236.4" y="132.5">D5</text>
<text x="55" y="139.5">LED_B</text>
<text x="222.3" y="139.5">D7</text>
<text x="222.3" y="143.1">D8</text>
<text x="54.8" y="144.8">LED_A</text>
<text x="236.4" y="146.6">D9</text>
<text x="302.2" y="146.6">A0</text>
<text x="55.2" y="155.4">+5V</text>
<text x="55.2" y="150.1">GND</text>
<text x="124.7" y="151.9">+12V</text>
<text x="234.4" y="150.1">D10</text>
<text x="234.4" y="153.6">D11</text>
<text x="220.3" y="157.2">D12</text>
<text x="58.7" y="181.9">GND</text>
<text x="261.1" y="190.1" transform="rotate(-90 261.1 190.1)">A7</text>
<text x="58.7" y="194.2">SensOUT_C</text>
<text x="124.7" y="192.4">+12V</text>
<text x="293.8" y="197.2">+12V</text>
<text x="55" y="215.4">LED_C</text>
<text x="223.9" y="210.1">GND</text>
<text x="55" y="220.7">LED_B</text>
<text x="55.2" y="226">GND</text>
<text x="257.5" y="226.5" transform="rotate(90 257.5 226.5)">A6</text>
<text x="55.2" y="231.2">+5V</text>
<text x="181.1" y="229">GND</text>
<text x="122.6" y="234.2">+12V</text>
<text x="192.6" y="245.4">D10</text>
<text x="211.7" y="250.6">A0</text>
<text x="58.7" y="257.7">GND</text>
<text x="156.4" y="253.6">GND</text>
<text x="192.8" y="254.2">D9</text>
<text x="293.2" y="260.3">+5V</text>
<text x="181.1" y="268">GND</text>
<text x="223.9" y="268.3">GND</text>
<text x="58.7" y="270.1">SensOUT_D</text>
<text x="243.3" y="287.7">D12</text>
<text x="54.8" y="291.2">LED_D</text>
<text x="55" y="296.5">LED_C</text>
<text x="266.3" y="296.5">GND</text>
<text x="55.2" y="301.8">GND</text>
<text x="124.7" y="303.6">+12V</text>
<text x="225.4" y="300">+5V</text>
<text x="267.7" y="303.6">+5V</text>
<text x="55.2" y="307.1">+5V</text>
</g>
<text font-size="3.9" fill="#000080" x="250.9" y="24.3">74LS166</text>
<g font-size="3.9" fill="#800">
<text x="367.2" y="290.5">TITLE:</text>
<text x="495.9" y="295.2">REV:</text>
<text x="404.1" y="304.7">Company:</text>
<text x="495.5" y="305.3">Sheet: 1/1</text>
<text x="404.1" y="312.4">Date:</text>
<text x="453.2" y="312.5">Drawn By: MastrMarco</text>
</g>
<g font-size="3.2" fill="#800">
<text x="41.6" y="6.7">1</text>
<text x="110.8" y="6.7">2</text>
<text x="179.9" y="6.7">3</text>
<text x="249.1" y="6.7">4</text>
<text x="318.2" y="6.7">5</text>
<text x="387.3" y="6.7">6</text>
<text x="456.5" y="6.7">7</text>
<text x="4.1" y="41.8">A</text>
<text x="522.6" y="41.8">A</text>
<text x="4.1" y="110.9">B</text>
<text x="522.6" y="110.9">B</text>
<text x="4.1" y="180.1">C</text>
<text x="522.6" y="180.1">C</text>
<text x="4.1" y="249.2">D</text>
<text x="522.6" y="249.2">D</text>
<text x="41.6" y="317.1">1</text>
<text x="110.8" y="317.1">2</text>
<text x="179.9" y="317.1">3</text>
<text x="249.1" y="317.1">4</text>
<text x="318.2" y="317.1">5</text>
<text x="387.3" y="317.1">6</text>
<text x="456.5" y="317.1">7</text>
</g>
<g font-size="3.2" fill="#000080">
<text x="22.9" y="23.1">P_FAN_1</text>
<text x="350.8" y="20.8">P_LED_5</text>
<text x="19.4" y="26.6">KF2510-4AW</text>
<text x="156.3" y="27.8">LM317L</text>
<text x="350.6" y="24.3">PH2.0_3P</text>
<text x="22.9" y="57.8">P_LED_1</text>
<text x="352.5" y="59.6">P_LED_9</text>
<text x="22.5" y="61.3">PH2.0_4P</text>
<text x="261.6" y="61.3">1k</text>
<text x="352.3" y="63.1">PH2.0_3P</text>
<text x="373.5" y="64.8">330</text>
<text x="68.3" y="66.6">330</text>
<text x="156.6" y="68.3">83k</text>
<text x="172.6" y="68.4">47k</text>
<text x="261.6" y="66.6">1k</text>
<text x="261.6" y="73.6">1k</text>
<text x="172.9" y="82.4">10uF</text>
<text x="261.6" y="78.9">1k</text>
<text x="174.3" y="89.5">10k</text>
<text x="129" y="93">LM358</text>
<text x="22.9" y="99">P_FAN_2</text>
<text x="174.3" y="98.3">10k</text>
<text x="251.9" y="98.3">U1 ARDUINO_NANO</text>
<text x="19.4" y="102.5">KF2510-4AW</text>
<text x="172.9" y="108.9">10uF</text>
<text x="297.8" y="116">D1</text>
<text x="156.6" y="123">83k</text>
<text x="172.5" y="123">47k</text>
<text x="22.5" y="137.2">PH2.0_4P</text>
<text x="22.9" y="133.6">P_LED_2</text>
<text x="156.3" y="138.9">LM317L</text>
<text x="19.4" y="178.3">KF2510-4AW</text>
<text x="22.9" y="174.8">P_FAN_3</text>
<text x="156.3" y="179.5">LM317L</text>
<text x="246.6" y="195.4">10k</text>
<text x="264.2" y="195.4">33k</text>
<text x="303.5" y="202.4">PH2.0_4P</text>
<text x="22.9" y="209.5">P_LED_3</text>
<text x="279.4" y="204.1">D3</text>
<text x="304.5" y="206">P_POWER_ALL</text>
<text x="22.5" y="213">PH2.0_4P</text>
<text x="279.4" y="214.7">D2</text>
<text x="156.6" y="220">83k</text>
<text x="172.6" y="220">47k</text>
<text x="246.6" y="216.5">47k</text>
<text x="264.2" y="216.5">33k</text>
<text x="273" y="228.9">10k</text>
<text x="172.9" y="235.9">10uF</text>
<text x="285.3" y="235.4">IRF9540N</text>
<text x="129" y="244.7">LM358</text>
<text x="175.1" y="240.8">10k</text>
<text x="262.3" y="244.8">2N7000</text>
<text x="23.9" y="250.1">P_FAN_4</text>
<text x="174.3" y="250">10k</text>
<text x="231.6" y="246.1">330</text>
<text x="20.2" y="253.6">KF2510-4AW</text>
<text x="172.9" y="260.6">10uF</text>
<text x="247.6" y="262">1k</text>
<text x="156.6" y="274.8">83k</text>
<text x="172.5" y="274.8">47k</text>
<text x="22.9" y="285.3">P_LED_4</text>
<text x="276.9" y="285.9">SENS_TEMP_DS18B20</text>
<text x="22.5" y="288.9">PH2.0_4P</text>
<text x="156.3" y="290.6">LM317L</text>
<text x="285.8" y="289.5">PH2.0_3P</text>
<text x="242.3" y="295.9">4.7K</text>
</g>
<g font-size="3.2" fill="#00f">
<text x="239.5" y="28">9</text>
<text x="243" y="29.8">CLEAR</text>
<text x="361.6" y="28">1</text>
<text x="30.8" y="33">1</text>
<text x="35.3" y="31.6">1</text>
<text x="35.3" y="35.1">2</text>
<text x="153" y="31.6">1</text>
<text x="153" y="35.1">2</text>
<text x="156.5" y="33.3">ADJ</text>
<text x="237.4" y="31.6">10</text>
<text x="237.4" y="35.1">11</text>
<text x="243" y="33.3">E</text>
<text x="265.9" y="33.3">CLK</text>
<text x="273.6" y="35.1">6</text>
<text x="273.6" y="31.6">7</text>
<text x="361.6" y="31.6">2</text>
<text x="361.6" y="35.1">3</text>
<text x="30.8" y="36.5">2</text>
<text x="30.8" y="40">3</text>
<text x="35.3" y="38.6">3</text>
<text x="153" y="38.6">3</text>
<text x="156.5" y="36.9">VOUT</text>
<text x="156.5" y="40.4">VIN</text>
<text x="237.4" y="38.6">12</text>
<text x="243" y="36.9">F</text>
<text x="243" y="40.4">G</text>
<text x="262.2" y="36.9">CLKIH</text>
<text x="269.7" y="40.4">D</text>
<text x="273.6" y="38.6">5</text>
<text x="30.8" y="43.6">4</text>
<text x="35.3" y="42.2">4</text>
<text x="237.4" y="42.2">13</text>
<text x="237.4" y="45.7">14</text>
<text x="243" y="43.9">QH</text>
<text x="243" y="47.4">H</text>
<text x="269.9" y="43.9">C</text>
<text x="269.9" y="47.4">B</text>
<text x="273.6" y="45.7">3</text>
<text x="273.6" y="42.2">4</text>
<text x="237.4" y="49.2">15</text>
<text x="243" y="51">LOAD</text>
<text x="269.9" y="51">A</text>
<text x="273.6" y="52.7">1</text>
<text x="273.6" y="49.2">2</text>
<text x="265.7" y="54.5">SER</text>
<text x="35.3" y="65.1">1</text>
<text x="35.3" y="68.6">2</text>
<text x="363.4" y="66.9">1</text>
<text x="363.4" y="70.4">2</text>
<text x="35.3" y="72.1">3</text>
<text x="35.3" y="75.7">4</text>
<text x="363.4" y="73.9">3</text>
<text x="142.5" y="86.6" transform="rotate(-90 142.5 86.6)">8</text>
<text x="146" y="86.6" transform="rotate(-90 146 86.6)">7</text>
<text x="149.6" y="86.6" transform="rotate(-90 149.6 86.6)">6</text>
<text x="153.1" y="86.6" transform="rotate(-90 153.1 86.6)">5</text>
<text x="142.5" y="99.2" transform="rotate(-90 142.5 99.2)">1</text>
<text x="146" y="99.2" transform="rotate(-90 146 99.2)">2</text>
<text x="149.6" y="99.2" transform="rotate(-90 149.6 99.2)">3</text>
<text x="153.1" y="99.2" transform="rotate(-90 153.1 99.2)">4</text>
<text x="35.3" y="107.4">1</text>
<text x="30.8" y="108.8">1</text>
<text x="30.8" y="112.4">2</text>
<text x="35.3" y="110.9">2</text>
<text x="30.8" y="115.9">3</text>
<text x="30.8" y="119.4">4</text>
<text x="35.3" y="114.5">3</text>
<text x="35.3" y="118">4</text>
<text x="35.3" y="140.9">1</text>
<text x="153" y="142.7">1</text>
<text x="35.3" y="144.5">2</text>
<text x="35.3" y="148">3</text>
<text x="153" y="146.2">2</text>
<text x="153" y="149.8">3</text>
<text x="156.5" y="144.5">ADJ</text>
<text x="156.5" y="148">VOUT</text>
<text x="35.3" y="151.5">4</text>
<text x="156.5" y="151.5">VIN</text>
<text x="30.8" y="184.7">1</text>
<text x="35.3" y="183.3">1</text>
<text x="153" y="183.3">1</text>
<text x="156.5" y="185">ADJ</text>
<text x="30.8" y="188.2">2</text>
<text x="30.8" y="191.7">3</text>
<text x="35.3" y="186.8">2</text>
<text x="35.3" y="190.3">3</text>
<text x="153" y="186.8">2</text>
<text x="153" y="190.3">3</text>
<text x="156.5" y="188.6">VOUT</text>
<text x="30.8" y="195.3">4</text>
<text x="35.3" y="193.9">4</text>
<text x="156.5" y="192.1">VIN</text>
<text x="290.8" y="202.7">1</text>
<text x="290.8" y="206.2">2</text>
<text x="290.8" y="209.7">3</text>
<text x="290.8" y="213.3">4</text>
<text x="35.3" y="216.8">1</text>
<text x="35.3" y="220.3">2</text>
<text x="35.3" y="223.8">3</text>
<text x="35.3" y="227.4">4</text>
<text x="142.5" y="238.3" transform="rotate(-90 142.5 238.3)">8</text>
<text x="146" y="238.3" transform="rotate(-90 146 238.3)">7</text>
<text x="149.6" y="238.3" transform="rotate(-90 149.6 238.3)">6</text>
<text x="153.1" y="238.3" transform="rotate(-90 153.1 238.3)">5</text>
<text x="260.3" y="243.6" transform="rotate(-90 260.3 243.6)">D</text>
<text x="142.5" y="250.9" transform="rotate(-90 142.5 250.9)">1</text>
<text x="146" y="250.9" transform="rotate(-90 146 250.9)">2</text>
<text x="149.6" y="250.9" transform="rotate(-90 149.6 250.9)">3</text>
<text x="153.1" y="250.9" transform="rotate(-90 153.1 250.9)">4</text>
<text x="246.2" y="248.2">G</text>
<text x="260.3" y="256.6" transform="rotate(-90 260.3 256.6)">S</text>
<text x="30.8" y="260.5">1</text>
<text x="35.3" y="259.1">1</text>
<text x="35.3" y="262.6">2</text>
<text x="30.8" y="264.1">2</text>
<text x="30.8" y="267.6">3</text>
<text x="35.3" y="266.2">3</text>
<text x="35.3" y="269.7">4</text>
<text x="30.8" y="271.1">4</text>
<text x="35.3" y="292.6">1</text>
<text x="35.3" y="296.2">2</text>
<text x="35.3" y="299.7">3</text>
<text x="153" y="294.4">1</text>
<text x="153" y="297.9">2</text>
<text x="156.5" y="296.2">ADJ</text>
<text x="156.5" y="299.7">VOUT</text>
<text x="285.5" y="297.9">2</text>
<text x="285.5" y="294.4">3</text>
<text x="35.3" y="303.2">4</text>
<text x="153" y="301.4">3</text>
<text x="156.5" y="303.2">VIN</text>
<text x="285.5" y="301.4">1</text>
</g>
<g font-size="3.2">
<text x="264.8" y="29.8">GND</text>
<text x="273.6" y="28">8</text>
</g>
<g font-size="3.2" fill="#f00">
<text x="237.4" y="52.7">16</text>
<text x="243" y="54.5">VCC</text>
</g>
<g font-size="3.2" fill="#8d2323">
<text x="256.8" y="107.1">TXD</text>
<text x="277.9" y="107.1">Vin</text>
<text x="256.8" y="110.6">RXD</text>
<text x="275.6" y="110.6">GND</text>
<text x="256.8" y="117.7">GND</text>
<text x="256.8" y="114.1">RST</text>
<text x="276.6" y="114.1">RST</text>
<text x="278.7" y="117.7">5V</text>
<text x="256.8" y="124.7">D3</text>
<text x="256.8" y="121.2">D2</text>
<text x="278.7" y="121.2">A7</text>
<text x="278.7" y="124.7">A6</text>
<text x="256.8" y="131.8">D5</text>
<text x="256.8" y="128.2">D4</text>
<text x="278.7" y="128.2">A5</text>
<text x="278.7" y="131.8">A4</text>
<text x="256.8" y="135.3">D6</text>
<text x="278.7" y="135.3">A3</text>
<text x="256.8" y="142.3">D8</text>
<text x="256.8" y="138.8">D7</text>
<text x="278.7" y="138.8">A2</text>
<text x="278.7" y="142.3">A1</text>
<text x="256.8" y="149.4">D10</text>
<text x="256.8" y="145.9">D9</text>
<text x="276.9" y="149.4">REF</text>
<text x="278.7" y="145.9">A0</text>
<text x="256.8" y="152.9">D11</text>
<text x="276.7" y="152.9">3V3</text>
<text x="256.8" y="156.5">D12</text>
<text x="276.5" y="156.5">D13</text>
</g>
<g font-size="1.8">
<text x="143.6" y="90.8" transform="rotate(-90 143.6 90.8)">Vcc</text>
<text x="154.2" y="96.1" transform="rotate(-90 154.2 96.1)">Gnd</text>
<text x="143.6" y="242.5" transform="rotate(-90 143.6 242.5)">Vcc</text>
<text x="154.2" y="247.8" transform="rotate(-90 154.2 247.8)">Gnd</text>
</g>
</svg>
